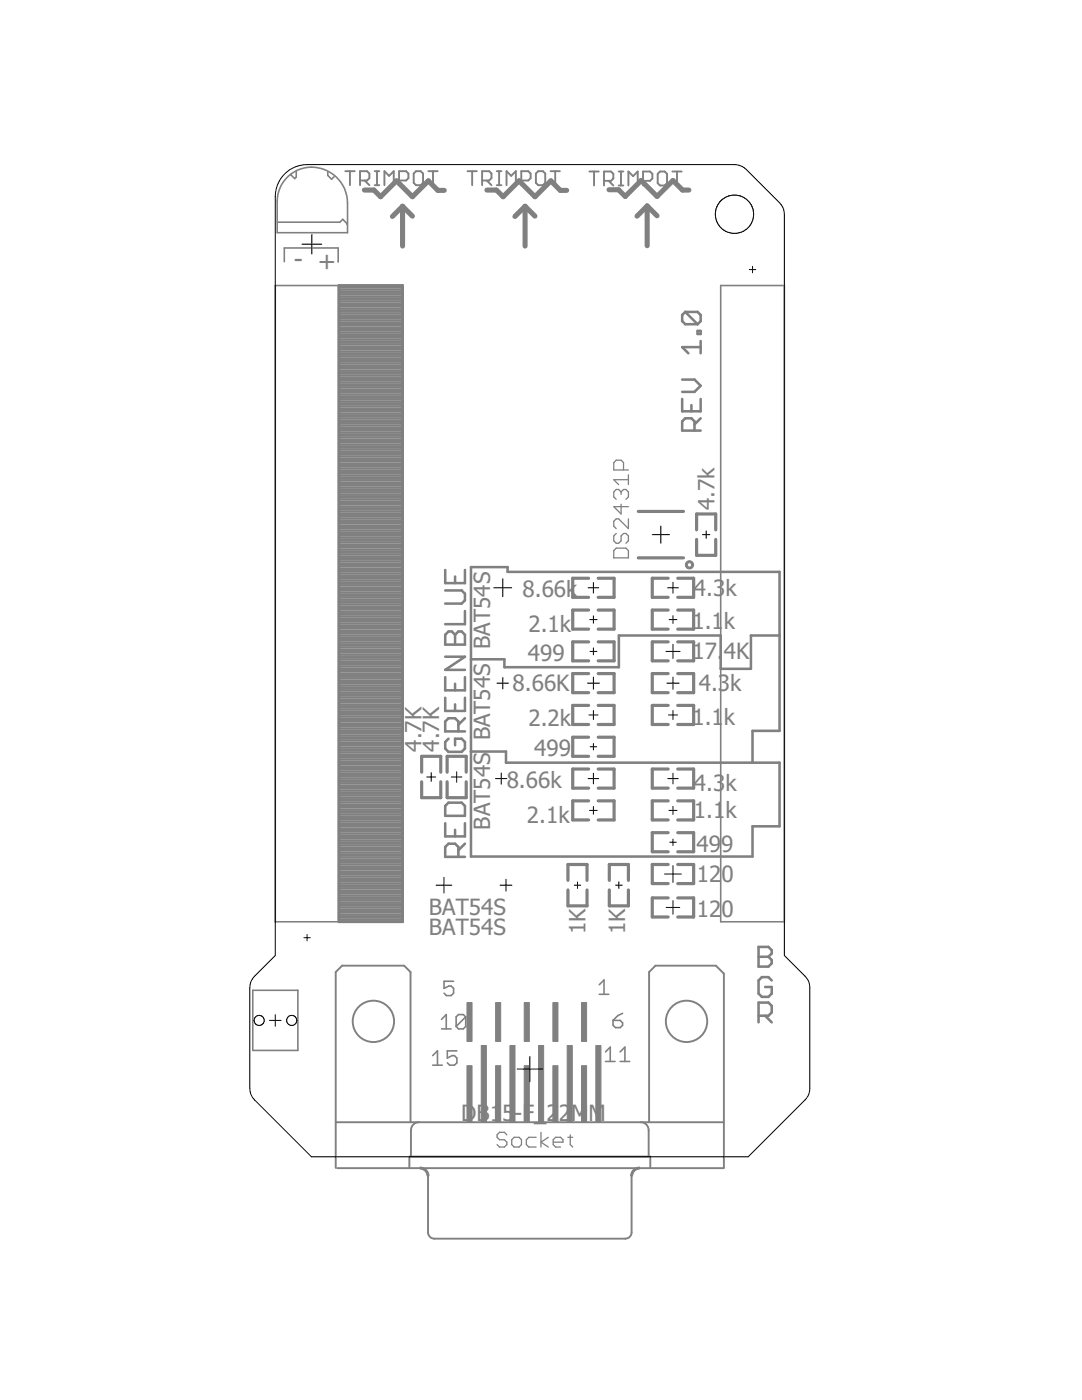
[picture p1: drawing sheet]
<svg xmlns="http://www.w3.org/2000/svg" width="216mm" height="279mm" viewBox="0 0 216 279" stroke-linecap="round" stroke-linejoin="round" font-family="sans-serif">
<g fill="none" stroke="#808080" stroke-width=".51">
<path d="M67.6 57h12.7v127h-12.7zM67.6 59.7h12.7M67.6 59.2h12.7M67.6 58.7h12.7M67.6 58.3h12.7M67.6 57.8h12.7M67.6 57.3h12.7M67.6 79.7h12.7M67.6 79.2h12.7M67.6 78.7h12.7M67.6 78.3h12.7M67.6 77.8h12.7"/>
<path d="M67.6 77.3h12.7M67.6 76.8h12.7M67.6 76.3h12.7M67.6 75.9h12.7M67.6 75.4h12.7M67.6 74.9h12.7M67.6 74.4h12.7M67.6 74h12.7M67.6 73.5h12.7M67.6 73h12.7M67.6 72.5h12.7M67.6 72.1h12.7"/>
<path d="M67.6 71.6h12.7M67.6 71.1h12.7M67.6 70.6h12.7M67.6 70.2h12.7M67.6 69.7h12.7M67.6 69.2h12.7M67.6 68.7h12.7M67.6 68.3h12.7M67.6 67.8h12.7M67.6 67.3h12.7M67.6 66.8h12.7M67.6 66.4h12.7"/>
<path d="M67.6 65.9h12.7M67.6 65.4h12.7M67.6 64.9h12.7M67.6 64.5h12.7M67.6 64h12.7M67.6 63.5h12.7M67.6 63h12.7M67.6 62.5h12.7M67.6 62.1h12.7M67.6 61.6h12.7M67.6 61.1h12.7M67.6 60.6h12.7"/>
<path d="M67.6 60.2h12.7M136.1 79.6v2.5h3.7v-2.5M136.1 75.8h2.5l1.2 1.2-1.2 1.2h-2.5M136.7 62.3l-.6 .6v1.2l.6 .6h2.5M136.7 62.3h2.5l.6 .6v1.2l-.6 .6M136.7 62.3l2.5 2.4M139.2 66h.6v.7h-.6zM139.8 68.1v2.4M139.8 69.3h-3.7l1.3 1.2M67.6 82.1h12.7M67.6 99.7h12.7M67.6 99.2h12.7"/>
<path d="M67.6 98.7h12.7M67.6 98.3h12.7M67.6 97.8h12.7M67.6 97.3h12.7M67.6 96.8h12.7M67.6 96.4h12.7M67.6 95.9h12.7M67.6 95.4h12.7M67.6 94.9h12.7M67.6 94.4h12.7M67.6 94h12.7M67.6 93.5h12.7"/>
<path d="M67.6 93h12.7M67.6 92.5h12.7M67.6 92.1h12.7M67.6 91.6h12.7M67.6 91.1h12.7M67.6 90.6h12.7M67.6 90.1h12.7M67.6 89.7h12.7M67.6 89.2h12.7M67.6 88.7h12.7M67.6 88.2h12.7M67.6 87.8h12.7"/>
<path d="M67.6 87.3h12.7M67.6 86.8h12.7M67.6 86.3h12.7M67.6 85.9h12.7M67.6 85.4h12.7M67.6 84.9h12.7M67.6 84.5h12.7M67.6 84h12.7M67.6 83.5h12.7M67.6 83h12.7M67.6 82.5h12.7M67.6 81.6h12.7"/>
<path d="M67.6 81.1h12.7M67.6 80.6h12.7M67.6 80.2h12.7M138 80.9v1.2M138.6 85.9v-1.8l-.6-.6h-1.3l-.6 .6v1.8h3.7M139.8 83.5l-1.2 1.2M67.6 119.7h12.7M67.6 119.2h12.7M67.6 118.7h12.7M67.6 118.3h12.7M67.6 117.8h12.7M67.6 117.3h12.7"/>
<path d="M67.6 116.8h12.7M67.6 116.4h12.7M67.6 115.9h12.7M67.6 115.4h12.7M67.6 114.9h12.7M67.6 114.4h12.7M67.6 114h12.7M67.6 113.5h12.7M67.6 113h12.7M67.6 112.5h12.7M67.6 112.1h12.7M67.6 111.6h12.7"/>
<path d="M67.6 111.1h12.7M67.6 110.6h12.7M67.6 110.2h12.7M67.6 109.7h12.7M67.6 109.2h12.7M67.6 108.7h12.7M67.6 108.2h12.7M67.6 107.8h12.7M67.6 107.3h12.7M67.6 106.8h12.7M67.6 106.3h12.7M67.6 105.9h12.7"/>
<path d="M67.6 105.4h12.7M67.6 104.9h12.7M67.6 104.4h12.7M67.6 104h12.7M67.6 103.5h12.7M67.6 103h12.7M67.6 102.5h12.7M67.6 102.1h12.7M67.6 101.6h12.7M67.6 101.1h12.7M67.6 100.6h12.7M67.6 100.2h12.7"/>
<path d="M88.8 113.7v2.7h4v-2.7M88.8 117.8h3.3l.7 .7v1.3l-.7 .7h-3.3M90.8 115.1v1.3M67.6 126.8h12.7M67.6 131.6h12.7M67.6 137.8h12.7M67.6 133.5h12.7M67.6 139.7h12.7M67.6 139.2h12.7M67.6 138.7h12.7M67.6 138.2h12.7M67.6 137.3h12.7"/>
<path d="M67.6 136.8h12.7M67.6 136.3h12.7M67.6 135.9h12.7M67.6 135.4h12.7M67.6 134.9h12.7M67.6 134.5h12.7M67.6 134h12.7M67.6 133h12.7M67.6 132.5h12.7M67.6 132.1h12.7M67.6 131.1h12.7M67.6 130.6h12.7"/>
<path d="M67.6 130.2h12.7M67.6 129.7h12.7M67.6 129.2h12.7M67.6 128.7h12.7M67.6 128.2h12.7M67.6 127.8h12.7M67.6 127.3h12.7M67.6 126.3h12.7M67.6 125.9h12.7M67.6 125.4h12.7M67.6 124.9h12.7M67.6 124.4h12.7"/>
<path d="M67.6 124h12.7M67.6 123.5h12.7M67.6 123h12.7M67.6 122.5h12.7M67.6 122.1h12.7M67.6 121.6h12.7M67.6 121.1h12.7M67.6 120.6h12.7M67.6 120.2h12.7M88.8 135.1v2.7h4v-2.7M88.8 139.3v2.6h4v-2.6M88.8 131.1h4l-4 2.6h4"/>
<path d="M89.5 126h.6l.7 .7 .7-.7h.6l.7 .7v2h-4v-2zM90.8 126.7v2M90.8 136.5v1.3M92.8 121.9v2.7h-4M155.6 126.8h-5.8v6.7h-6v-6.7h-20.3v6.4h-22.9v-1.6h-6.6M67.6 145.9h12.7M67.6 159.7h12.7M67.6 159.2h12.7M67.6 158.7h12.7M67.6 158.2h12.7M67.6 157.8h12.7M67.6 157.3h12.7"/>
<path d="M67.6 156.8h12.7M67.6 156.3h12.7M67.6 155.9h12.7M67.6 155.4h12.7M67.6 154.9h12.7M67.6 154.4h12.7M67.6 154h12.7M67.6 153.5h12.7M67.6 153h12.7M67.6 152.5h12.7M67.6 152.1h12.7M67.6 151.6h12.7"/>
<path d="M67.6 151.1h12.7M67.6 150.6h12.7M67.6 150.2h12.7M67.6 149.7h12.7M67.6 149.2h12.7M67.6 148.7h12.7M67.6 148.3h12.7M67.6 147.8h12.7M67.6 147.3h12.7M67.6 146.8h12.7M67.6 146.3h12.7M67.6 145.4h12.7"/>
<path d="M67.6 144.9h12.7M67.6 144.4h12.7M67.6 144h12.7M67.6 143.5h12.7M67.6 143h12.7M67.6 142.5h12.7M67.6 142h12.7M67.6 141.6h12.7M67.6 141.1h12.7M67.6 140.6h12.7M67.6 140.1h12.7M89.5 147.4l-.7 .7v1.3l.7 .7h2.6l.7-.7v-1.3l-.7-.7h-1.3v1.3"/>
<path d="M90.8 140.6v1.3M91.5 146v-2l-.7-.7h-1.3l-.7 .7v2h4M92.8 143.3l-1.3 1.4M94 150h7v2.2h54.6v12.7h-5.4v6h-56.2v-57.7h7.3v.9h54.3v31.8h-5.4v6.3M67.6 164.9h12.7M67.6 179.7h12.7M67.6 179.2h12.7M67.6 178.7h12.7M67.6 178.2h12.7M67.6 177.8h12.7M67.6 177.3h12.7M67.6 176.8h12.7"/>
<path d="M67.6 176.3h12.7M67.6 175.9h12.7M67.6 175.4h12.7M67.6 174.9h12.7M67.6 174.4h12.7M67.6 174h12.7M67.6 173.5h12.7M67.6 173h12.7M67.6 172.5h12.7M67.6 172.1h12.7M67.6 171.6h12.7M67.6 171.1h12.7"/>
<path d="M67.6 170.6h12.7M67.6 170.2h12.7M67.6 169.7h12.7M67.6 169.2h12.7M67.6 168.7h12.7M67.6 168.3h12.7M67.6 167.8h12.7M67.6 167.3h12.7M67.6 166.8h12.7M67.6 166.3h12.7M67.6 165.9h12.7M67.6 165.4h12.7"/>
<path d="M67.6 164.4h12.7M67.6 164h12.7M67.6 163.5h12.7M67.6 163h12.7M67.6 162.5h12.7M67.6 162.1h12.7M67.6 161.6h12.7M67.6 161.1h12.7M67.6 160.6h12.7M67.6 160.1h12.7M88.8 164.3v2.6h4v-2.6M89.5 160.2h2.6l.7 .6v2h-4v-2z"/>
<path d="M90.8 165.6v1.3M91.5 171v-2l-.7-.6h-1.3l-.7 .6v2h4M92.8 168.4l-1.3 1.3M67.6 183.5h12.7M67.6 183h12.7M67.6 182.5h12.7M67.6 182.1h12.7M67.6 181.6h12.7M67.6 181.1h12.7M67.6 180.6h12.7M67.6 180.1h12.7M151.4 189h1.9l.7 .6v.7l-.7 .6 .7 .7v.7l-.7 .6h-1.9z"/>
<path d="M151.4 190.9h1.9M154 195.7l-.7-.7h-1.3l-.6 .7v2.6l.6 .6h1.3l.7-.6v-1.3h-1.3M151.4 202.7h1.9l.7-.6v-1.4l-.7-.6h-1.9v3.9M152.7 202.7l1.3 1.3"/>
</g>
<path d="M72.7 37.9h1.9l1.3 1.4 3.2-3.2 3.2 3.2 3.2-3.2 1.9 1.9h1.2M97.2 37.9h1.9l1.3 1.4 3.2-3.2 3.1 3.2 3.2-3.2 1.9 1.9h1.3M121.5 37.9h1.9l1.4 1.3 3.1-3.2 3.2 3.2 3.2-3.2 1.9 1.9h1.3M80.3 41.2v7.9M80.3 41.2l2 1.9M80.3 41.2l-2 2M104.8 41.2v7.9M104.8 41.2l1.9 1.9M104.8 41.2l-2.1 2M129.1 41.1v7.9M129.1 41.1l2 2M129.1 41.1l-2 2" fill="none" stroke="#808080" stroke-width="1"/>
<g fill="none" stroke="#808080" stroke-width=".38">
<path d="M68.9 34.2h1.9M69.8 34.2v2.8M71.8 36h1.4l.5-.4v-1l-.5-.4h-1.4v2.8M72.8 36l.9 1M74.8 34.2h.9M74.8 37h.9M75.2 34.2v2.8M76.7 37v-2.8l.9 .9 1-.9v2.8M79.6 36h1.4l.5-.4v-1l-.5-.4h-1.4v2.8M83 34.2h.9l.5 .4v1.9l-.5 .5h-.9l-.5-.5v-1.9zM85.5 34.2h1.8M86.4 34.2v2.8"/>
<path d="M93.3 34.2h1.8M94.2 34.2v2.8M96.2 36h1.4l.5-.4v-1l-.5-.4h-1.4v2.8M97.1 36l1 1M99.1 34.2h1M99.1 37h1M99.6 34.2v2.8M101.1 37v-2.8l.9 .9 .9-.9v2.8M104 36h1.4l.5-.4v-1l-.5-.4h-1.4v2.8M107.4 34.2h.9l.5 .4v1.9l-.5 .5h-.9l-.5-.5v-1.9zM109.9 34.2h1.8M110.8 34.2v2.8"/>
<path d="M117.6 34.2h1.9M118.5 34.2v2.8M120.5 36.1h1.4l.5-.5v-.9l-.5-.5h-1.4v2.8M121.5 36.1l.9 .9M123.4 34.2h1M123.4 37h1M123.9 34.2v2.8M125.4 37v-2.8l.9 1 1-1v2.8M128.3 36.1h1.4l.5-.5v-.9l-.5-.5h-1.4v2.8M131.7 34.2h.9l.5 .5v1.9l-.5 .4h-.9l-.5-.4v-1.9zM134.2 34.2h1.8M135.1 34.2v2.8"/>
<path d="M67 224h77.4M67.3 233.1h77.1M81.7 233.1v-2.3h48.1v2.3M81.9 224v-30l-1.3-1.3h-12.3l-1.3 1.3v39.1M83.6 224a1.59 1.59 0 0 0-1.6 1.6v5.2M85.4 234.7v11.5l.5 .7 .8 .3h38.4l.5-.3 .4-.7v-11.5M127.8 224a1.59 1.59 0 0 1 1.6 1.6v5.2M129.5 224v-30l1.3-1.3h12.1l1.5 1.6v38.8"/>
<circle cx="74.5" cy="203.8" r="4.1"/>
<circle cx="137" cy="203.8" r="4.1"/>
</g>
<g fill="#808080" stroke="#808080" stroke-width=".2">
<path d="M126.2 233.6l.6-.5 .8-.2v.4l-.6 .1-.5 .4-.3 .9h-.4z" fill-rule="evenodd"/>
<path d="M83.8 232.9a1.78 1.78 0 0 1 1.8 1.8h-.4l-.3-.9-.5-.4-.6-.1z" fill-rule="evenodd"/>
<path d="M136.9 112.2a.82 .82 0 0 1 1-.3 .82 .82 0 0 1 .5 .8h-.4a.44 .44 0 0 1-.5 .5 .44 .44 0 0 1-.2-.7 .44 .44 0 0 1 .7 .1v.1h.4a.82 .82 0 0 1-1.1 .8 .82 .82 0 0 1-.4-1.3z" fill-rule="evenodd"/>
</g>
<g fill="#808080" stroke="#808080" stroke-width=".2">
<path d="M107.5 208.7h1v15.2h-1z"/>
<path d="M101.7 208.7h1.1v15.2h-1.1z"/>
<path d="M96 208.7h1v15.2h-1z"/>
<path d="M113.2 208.7h1v15.2h-1z"/>
<path d="M118.9 208.7h1v15.2h-1z"/>
<path d="M104.6 212.7h1v11.2h-1z"/>
<path d="M98.9 212.7h1v11.2h-1z"/>
<path d="M93.2 212.7h1v11.2h-1z"/>
<path d="M110.3 212.7h1v11.2h-1z"/>
<path d="M116 212.7h1.1v11.2h-1.1z"/>
<path d="M93.2 200.1h1v7.7h-1z"/>
<path d="M98.9 200.1h1v7.7h-1z"/>
<path d="M104.6 200.1h1v7.7h-1z"/>
<path d="M110.3 200.1h1v7.7h-1z"/>
<path d="M116 200.1h1.1v7.7h-1.1z"/>
</g>
<g fill="none" stroke="#808080" stroke-width=".32">
<path d="M57.1 35.6a7.1 7.1 0 0 1 7.8-1.7 7.1 7.1 0 0 1 4.4 6.6v5.9h-14v-6.2a6.9 6.9 0 0 1 1.8-4.6zM59.1 34.2v1.1l-.3 .3-.8-.8M65.4 34.4v.6l.8 .8 .5-.5M54.9 57h12.7v127h-12.7zM55.4 44.3h12.4l.6-.5 .8 .8v.2M56.7 52.2v-2.7h10.8v2.7M67.5 52.2h.1M143.8 57h12.7v127h-12.7zM50.4 197.6h9v12h-9zM90.5 195.8h-1.9v1.5l1-.5h.4l.5 .5v.9l-.5 .5h-.9l-.5-.5M119.6 196.5l.9-.9v2.8M119.6 198.4h1.9"/>
<path d="M86.3 210.7l1-1v2.9M86.3 212.6h1.9M88.1 203.4l.9-.9v2.8M88.1 205.3h1.9M91.2 209.7h-1.9v1.5l.9-.5h.5l.5 .5v.9l-.5 .5h-1l-.4-.5M92.9 202.9v2l-.4 .4h-1l-.5-.4M92.9 202.9l-.4-.4h-1l-.5 .4v2M92.9 202.9l-1.9 2M120.8 209.9l1-.9v2.8M120.8 211.8h1.9M122.3 203.6h1.5l.4 .5v.5l-.4 .5h-1l-.5-.5zM123.7 211.8h1.9"/>
<path d="M123.7 209.9l1-.9v2.8M124.2 202.2l-.9 .5-1 .9"/>
</g>
<g fill="none" stroke="#808080" stroke-width=".25">
<path d="M123.9 98.2l.5-.5h.5l.5 .5v1l-.5 .5M123.9 98.2l-.5-.5h-.4l-.5 .5v1l.5 .5M123.9 98.2v.5M124.4 93.8v-1.5l-.5-.5h-.9l-.5 .5v1.5h2.9M125.4 94.8v1.9M125.4 95.7h-2.9l.9 1M122.5 109.9l.5-.5h1.9l.5 .5v1.4h-2.9zM123 106.5l-.5 .5v.9l.5 .5h.4l.5-.5v-.9l.5-.5h.5l.5 .5v.9l-.5 .5M123.9 100.6v2l-1.4-1.5h2.9M125.4 103.5v2l-2-2h-.4l-.5 .5v1l.5 .5M101.1 226.5l-.5-.5h-.9l-.5 .5v.5l.5 .5h.9l.5 .4v.5l-.5 .5h-.9l-.5-.5M102.1 227.5l.5-.5h1l.5 .5v.9l-.5 .5h-1l-.5-.5z"/>
<path d="M107 227h-1.5l-.5 .5v.9l.5 .5h1.5M107.9 226v2.9M109.4 227l-1.5 .9 1.5 1M110.4 227.9h1.9v-.4l-.5-.5h-.9l-.5 .5v.9l.5 .5h.9M113.3 227h1M113.8 226.5v1.9l.5 .5"/>
</g>
<g fill="none" stroke="#808080" stroke-width=".63">
<path d="M117.5 115.4h-3.2v3.8h3.2M119.4 115.4h3.1v3.8h-3.1M127.4 102.1h9M127.4 111.3h9M133.3 115.4h-3.1v3.8h3.1M135.2 115.4h3.2v3.8h-3.2M139 105.7v-3.1h3.8v3.1M139 107.7v3.1h3.8v-3.1M117.5 134.4h-3.2v3.8h3.2M117.5 121.8h-3.2v3.8h3.2M117.5 128.1h-3.2v3.8h3.2M119.4 134.4h3.1v3.8h-3.1"/>
<path d="M119.4 121.8h3.1v3.8h-3.1M119.4 128.1h3.1v3.8h-3.1M133.3 121.8h-3.1v3.8h3.1M133.3 128.1h-3.1v3.8h3.1M133.3 134.4h-3.1v3.8h3.1M135.2 121.8h3.2v3.8h-3.2M135.2 128.1h3.2v3.8h-3.2M135.2 134.4h3.2v3.8h-3.2M84.1 154.1v-3.2h3.8v3.2M84.1 156v3.2h3.8v-3.2M89.2 154.1v-3.2h3.8v3.2M89.2 156v3.2h3.8v-3.2"/>
<path d="M117.5 140.8h-3.2v3.8h3.2M117.5 147.1h-3.2v3.8h3.2M117.5 153.5h-3.2v3.8h3.2M117.5 159.8h-3.2v3.8h3.2M119.4 140.8h3.1v3.8h-3.1M119.4 147.1h3.1v3.8h-3.1M119.4 153.5h3.1v3.8h-3.1M119.4 159.8h3.1v3.8h-3.1M133.3 140.8h-3.1v3.8h3.1M133.3 153.5h-3.1v3.8h3.1M133.3 159.8h-3.1v3.8h3.1M135.2 140.8h3.2v3.8h-3.2"/>
<path d="M135.2 153.5h3.2v3.8h-3.2M135.2 159.8h3.2v3.8h-3.2M113.3 175.7v-3.2h3.8v3.2M113.3 177.6v3.2h3.8v-3.2M121.6 175.7v-3.2h3.8v3.2M121.6 177.6v3.2h3.8v-3.2M133.3 166.2h-3.1v3.8h3.1M133.3 172.5h-3.1v3.8h3.1M133.3 179.2h-3.1v3.8h3.1M135.2 166.2h3.2v3.8h-3.2M135.2 172.5h3.2v3.8h-3.2M135.2 179.2h3.2v3.8h-3.2"/>
</g>
<g fill="none" stroke="#000" stroke-width=".2">
<path d="M60.3 48.7h3.9M62.2 46.8v3.9M149.5 53.8h1.3M150.2 53.2v1.2M98.5 117.3h3.6M100.3 115.5v3.6M117.3 117.3h2.2M118.4 116.2v2.2M130.2 106.7h3.4M131.9 105v3.4M133.2 117.3h2.2M134.3 116.2v2.2"/>
<path d="M140.2 106.7h1.4M140.9 106v1.4M99.2 136.3h2.3M100.3 135.2v2.3M117.2 136.3h2.4M117.7 123.7h1.4M117.7 130h1.4M118.4 122.9v1.5M118.4 129.3v1.4M118.4 135.1v2.5M132.9 130h2.8M133.1 136.3h2.4"/>
<path d="M133.5 123.7h1.6M134.3 122.9v1.5M134.3 128.6v2.8M134.3 135.1v2.5M85.2 155.1h1.7M86 154.2v1.8M90.1 155.1h2.1M91.1 154v2.1M98.9 155.4h2.2M100 154.3v2.2M117.3 155.4h2.2M117.5 142.7h1.8"/>
<path d="M117.8 149h1.2M118.4 141.8v1.8M118.4 148.4v1.3M118.4 154.3v2.1M133.2 155.4h2.1M133.4 142.7h1.8M134.3 141.8v1.8M134.3 154.3v2.1M87 176.7h3.1M88.6 175.1v3.1M99.8 176.7h2.4M101 175.5v2.3"/>
<path d="M114.6 176.7h1.3M115.2 176v1.3M117.6 161.7h1.6M118.4 161v1.5M122.8 176.7h1.4M123.5 176v1.3M132.6 174.4h3.4M133.5 161.7h1.6M133.6 168.1h1.3M134.3 160.9v1.6M134.3 167.4v1.3M134.3 172.8v3.3"/>
<path d="M134.3 179.7v2.8M54.9 190.6v-151.4a6.4 6.4 0 0 1 6.4-6.3h85.3l1.5 .3 .8 .6 6.7 6.7a3.1 3.1 0 0 1 .9 2.2v147.9M60.6 187.1h1.3M61.3 186.5v1.3M132.9 181.1h2.7M53.8 203.6h2.3M54.9 202.5v2.3M103.2 213.4h5.1M105.7 210.8v5.1"/>
<circle cx="146.6" cy="42.8" r="3.8"/>
</g>
<circle cx="146.6" cy="42.8" r="3.8" fill="#fff" stroke="#000" stroke-width=".2"/>
<g fill="none" stroke="#000" stroke-width=".2">
<path d="M54.9 190.7l-4.4 4.5a3 3 0 0 0-.7 1.9v20.2a3.1 3.1 0 0 0 1 2.2l11.3 11.4h87.2l11.4-11.4a3.1 3.1 0 0 0 .9-2.2v-20.2a3.1 3.1 0 0 0-.9-2.3l-4.2-4.1"/>
<circle cx="58.2" cy="203.6" r=".99"/>
</g>
<circle cx="58.2" cy="203.6" r=".99" fill="#fff" stroke="#000" stroke-width=".2"/>
<circle cx="51.7" cy="203.6" r=".99" fill="none" stroke="#000" stroke-width=".2"/>
<circle cx="51.7" cy="203.6" r=".99" fill="#fff" stroke="#000" stroke-width=".2"/>
<text font-size="5" fill="#808080" x="58.7" y="53.5">- +</text>
<g font-size="4.5" fill="#808080">
<text x="142.6" y="101.8" transform="rotate(-90 142.6 101.8)">4.7k</text>
<text x="104.3" y="119.2">8.66k</text>
<text x="138.5" y="118.9">4.3</text>
<text x="144.7" y="118.9">k</text>
<text x="138.2" y="125.6">1.1</text>
<text x="144.4" y="125.6">k</text>
<text x="97.8" y="129.5" transform="rotate(-90 97.8 129.5)">BAT54S</text>
<text x="105.3" y="131.9">499</text>
<text x="105.5" y="126.2">2.1k</text>
<text x="138.2" y="131.6">17.</text>
<text x="144.4" y="131.6">4K</text>
<text x="102.3" y="137.9">8.66K</text>
<text x="139.4" y="137.9">4.3k</text>
<text x="97.8" y="147.8" transform="rotate(-90 97.8 147.8)">BAT54S</text>
<text x="105.5" y="144.9">2.2k</text>
<text x="138.2" y="144.6">1.1</text>
<text x="144.4" y="144.6">k</text>
<text x="84.1" y="150" transform="rotate(-90 84.1 150)">4.7K</text>
<text x="87.6" y="150" transform="rotate(-90 87.6 150)">4.7K</text>
<text x="106.6" y="150.9">499</text>
<text x="101.1" y="157.3">8.66k</text>
<text x="138.5" y="157.9">4.3</text>
<text x="144.7" y="157.9">k</text>
<text x="97.8" y="165.5" transform="rotate(-90 97.8 165.5)">BAT54S</text>
<text x="105.1" y="164.3">2.1k</text>
<text x="138.5" y="163.3">1.1</text>
<text x="144.7" y="163.3">k</text>
<text x="139" y="170">49</text>
<text x="143.9" y="170">9</text>
<text x="139" y="176">12</text>
<text x="144" y="176">0</text>
<text x="85.6" y="182.7">BAT54S</text>
<text x="139" y="183">12</text>
<text x="144" y="183">0</text>
<text x="85.6" y="186.5">BAT54S</text>
<text x="116.8" y="186.5" transform="rotate(-90 116.8 186.5)">1K</text>
<text x="124.8" y="186.5" transform="rotate(-90 124.8 186.5)">1K</text>
<text x="92" y="223.7">D</text>
<text x="95.1" y="223.7">B</text>
<text x="97.7" y="223.7">1</text>
<text x="100.2" y="223.7">5</text>
<text x="102.6" y="223.7">-F</text>
<text x="106.6" y="223.7">_</text>
<text x="109.1" y="223.7">2</text>
<text x="111.5" y="223.7">2</text>
<text x="114" y="223.7">M</text>
<text x="117.4" y="223.7">M</text>
</g>
</svg>
